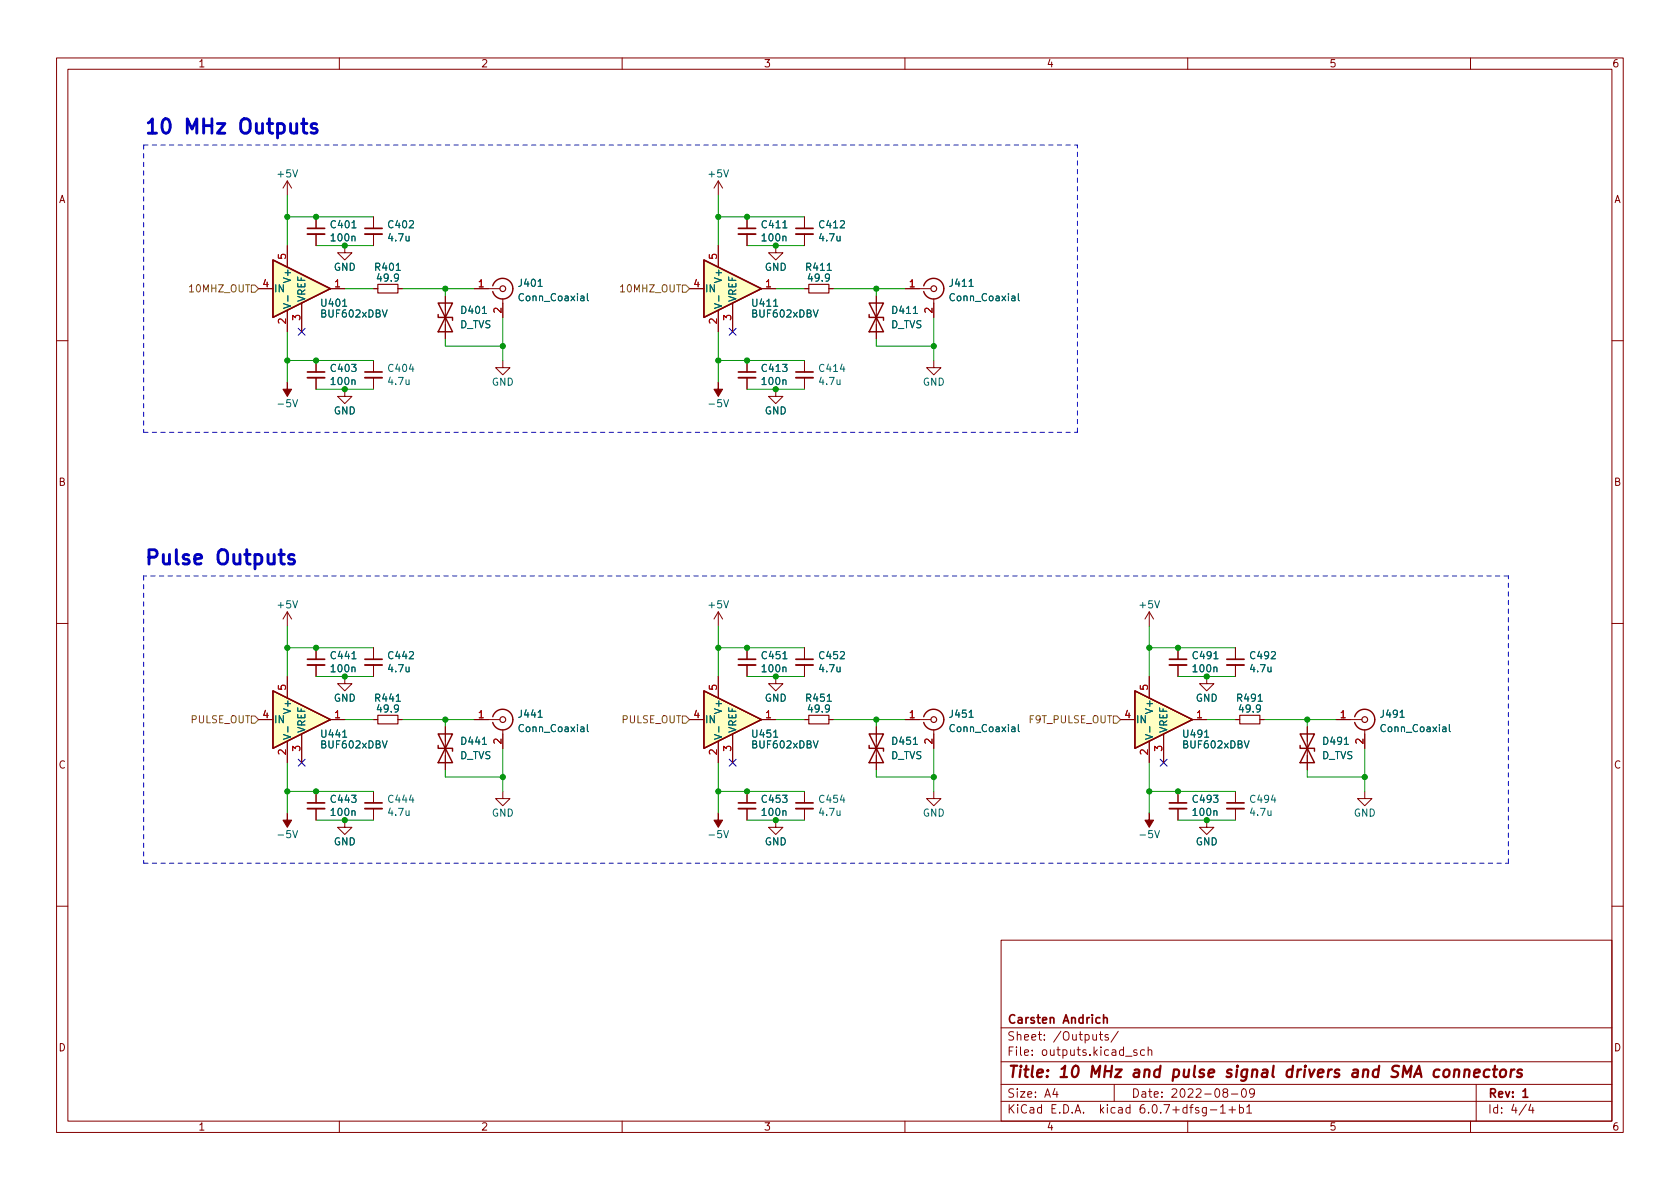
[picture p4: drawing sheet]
<svg xmlns="http://www.w3.org/2000/svg" width="297mm" height="210mm" viewBox="0 0 297 210" stroke-linecap="round" stroke-linejoin="round" font-family="sans-serif">
<g fill="none" stroke="#840000" stroke-width=".18">
<path d="M10 10.2h277v190.1h-277zM12 12.2h273v186.1h-273zM60 10.2v2M110 10.2v2M160 10.2v2M210 10.2v2M260 10.2v2M50.8 32v2.5M50.8 32l-.8 1.3M50.8 32l.8 1.3M55.9 38.3v2.1M66 38.3v2.1"/>
<path d="M127 32v2.5M127 32l-.8 1.3M127 32l.8 1.3M132.1 38.3v2.1M142.2 38.3v2.1M45.7 51h2.6M50.8 43.4v3.8M50.8 54.9v3.8M53.3 53.6v5.1M55.9 41.4v2M58.4 51h2.6M61 43.4v1.3h1.2l-1.2 1.3-1.3-1.3h1.3"/>
<path d="M66 51h.8M66 41.4v2M70.4 51h.7M78.7 52.3v7.6M83.8 51h4.6M88.9 52.8v3.3M121.9 51h2.6M127 43.4v3.8M127 54.9v3.8M129.5 53.6v5.1M132.1 41.4v2M134.6 51h2.6"/>
<path d="M137.2 43.4v1.3h1.2l-1.2 1.3-1.3-1.3h1.3M142.2 51h.8M142.2 41.4v2M146.6 51h.7M154.9 52.3v7.6M160 51h4.6M165.1 52.8v3.3M10 60.2h2M55.9 63.7v2.1M55.9 66.8v2M61 68.8v1.3h1.2l-1.2 1.3-1.3-1.3h1.3M66 63.7v2.1"/>
<path d="M66 66.8v2M88.9 63.7v1.3h1.3l-1.3 1.3-1.3-1.3h1.3M132.1 63.7v2.1M132.1 66.8v2M137.2 68.8v1.3h1.2l-1.2 1.3-1.3-1.3h1.3M142.2 63.7v2.1M142.2 66.8v2M165.1 63.7v1.3h1.3l-1.3 1.3-1.3-1.3h1.3M285 60.2h2M10 110.2h2M50.8 108.2v2.5M50.8 119.6v3.8"/>
<path d="M50.8 108.2l-.8 1.3M50.8 108.2l.8 1.3M55.9 114.5v2.1M55.9 117.6v2M61 119.6v1.3h1.2l-1.2 1.3-1.3-1.3h1.3M66 114.5v2.1M66 117.6v2M127 108.2v2.5M127 119.6v3.8M127 108.2l-.8 1.3M127 108.2l.8 1.3M132.1 114.5v2.1"/>
<path d="M132.1 117.6v2M137.2 119.6v1.3h1.2l-1.2 1.3-1.3-1.3h1.3M142.2 114.5v2.1M142.2 117.6v2M203.2 108.2l-.8 1.3M203.2 108.2v2.5M203.2 119.6v3.8M203.2 108.2l.8 1.3M208.3 114.5v2.1M208.3 117.6v2M213.4 119.6v1.3h1.2l-1.2 1.3-1.3-1.3h1.3M218.4 114.5v2.1"/>
<path d="M218.4 117.6v2M285 110.2h2M45.7 127.2h2.6M50.8 131.1v3.8M53.3 129.8v5.1M55.9 139.9v2.1M58.4 127.2h2.6M66 127.2h.8M66 139.9v2.1M70.4 127.2h.7M78.7 128.5v7.6M83.8 127.2h4.6"/>
<path d="M88.9 139.9v1.3h1.3l-1.3 1.3-1.3-1.3h1.3M88.9 129v3.3M121.9 127.2h2.6M127 131.1v3.8M129.5 129.8v5.1M132.1 139.9v2.1M134.6 127.2h2.6M142.2 127.2h.8M142.2 139.9v2.1M146.6 127.2h.7M154.9 128.5v7.6M160 127.2h4.6"/>
<path d="M165.1 139.9v1.3h1.3l-1.3 1.3-1.3-1.3h1.3M165.1 129v3.3M198.1 127.2h2.6M203.2 131.1v3.8M205.7 129.8v5.1M208.3 139.9v2.1M210.8 127.2h2.6M218.4 127.2h.8M218.4 139.9v2.1M222.8 127.2h.7M231.1 128.5v7.6M236.2 127.2h4.6"/>
<path d="M241.3 139.9v1.3h1.3l-1.3 1.3-1.3-1.3h1.3M241.3 129v3.3M55.9 143v2M61 145v1.3h1.2l-1.2 1.3-1.3-1.3h1.3M66 143v2M132.1 143v2M137.2 145v1.3h1.2l-1.2 1.3-1.3-1.3h1.3M142.2 143v2M208.3 143v2M213.4 145v1.3h1.2l-1.2 1.3-1.3-1.3h1.3M218.4 143v2M10 160.2h2"/>
<path d="M177 166.3h108v32h-108zM285 160.2h2M60 198.3v2M110 198.3v2M160 198.3v2M177 194.8h108M177 191.8h108M177 187.8h108M177 181.8h108M186.5 192.5l-.4 1h1M186.9 193v1M194.4 182.9h.5"/>
<path d="M194.6 182.4v1.3l.3 .2M195.9 183l-.3-.1-.2 .2v.3l.5 .1v.4h-.5M197 191.8v3M197.7 182.4l-1.3 1.9M199 186.8h1.1M201 185.7l-.4-.1-.2 .2 .1 .3 .5 .1v.4h-.6M202.4 185.7l-.5-.1-.3 .3v.4l.2 .3h.6M203 185.8l.2-.2 .4 .1v.9M203 185.1v1.5M210 198.3v2M213.3 195.8v1.2l-.3 .3h-.4M213.3 195.9l-.4-.1-.3 .3v.4l.1 .3h.6"/>
<path d="M214 196.3h1.1M215.8 195.8l.4-.5v1.5M215.8 196.8h.8M216.5 193.2l-.3-.3 .1-.2 .2-.2 .4 .1 .2 .2-.1 .2-.6 .2-.2 .3 .1 .4 .2 .1h.4l.2-.3-.1-.4-.2-.1M217.3 196.3h1.1M217.7 193.5h1.2M217.9 195.7v1.1M219.1 195.9l.5-.1 .3 .3v.4l-.2 .3h-.6M219.1 195.3v1.5M219.7 192.6l.2-.1a.81 .81 0 0 1 .5 .7 .81 .81 0 0 1-.3 .8h-.1a.81 .81 0 0 1-.6-.6 .81 .81 0 0 1 .3-.8zM220.4 195.8l.5-.5v1.5M220.4 196.8h.9"/>
<path d="M221.8 193.2l-.3 .3-.4-.1-.2-.2 .2-.6 .4-.1 .2 .2a.99 .99 0 0 1-.3 1.3h-.3M260 198.3v2M261 191.8v6.5M269.9 195.3l-1.3 1.9M270.6 195.3l-.3 1h.9M271 195.8v1"/>
</g>
<g fill="none" stroke="#840000" stroke-width=".3">
<path d="M54.4 40.4h3M64.5 40.4h3.1M130.6 40.4h3M140.7 40.4h3.1M54.4 65.8h3M64.5 65.8h3.1M130.6 65.8h3M140.7 65.8h3.1M54.4 116.6h3M64.5 116.6h3.1M130.6 116.6h3M140.7 116.6h3.1"/>
<path d="M206.8 116.6h3M216.9 116.6h3.1M54.4 142h3M64.5 142h3.1M130.6 142h3M140.7 142h3.1M206.8 142h3M216.9 142h3.1M195.1 179.4v1.5M195.1 180.1l.2-.2 .4 .1 .1 .9M269.3 193l.4-.5v1.5M269.3 194h.8"/>
</g>
<path d="M257.2 189.3a.49 .49 0 0 1 .8 .1l-.1 1.1M259 189.3a.49 .49 0 0 1 .8 .1l-.1 1.1M259 189.1l-.2 1.4M260.6 189.8l1-.2v-.4l-.6-.1-.3 .3v1l.1 .1 .6-.1M263.4 189.2a.66 .66 0 0 0-1 .3l-.1 .6 .2 .3 .2 .1 .5-.1M264 189.1h.7M264.3 188.5l-.2 1.7 .1 .2 .4 .1M265.4 189.3a.52 .52 0 0 1 .5-.2 .52 .52 0 0 1 .4 .4l-.1 .6a.55 .55 0 0 1-.5 .4 .55 .55 0 0 1-.5-.4zM267.2 189.1l-.2 1.4M267.8 189.1l-.4 .1-.2 .3M269.1 189.2a.49 .49 0 0 0-.8 .3l.1 .2 .6 .2 .1 .3-.4 .3-.5-.1" fill="none" stroke="#840000" stroke-width=".4"/>
<g fill="#840000" stroke="#840000" stroke-width=".18">
<path d="M50.8 143.8v1.2h.8l-.8 1.3-.8-1.3h.8z"/>
<path d="M127 67.6v1.2h.8l-.8 1.3-.8-1.3h.8z"/>
<path d="M50.8 67.6v1.2h.8l-.8 1.3-.8-1.3h.8z"/>
<path d="M203.2 143.8v1.2h.8l-.8 1.3-.8-1.3h.8z"/>
<path d="M127 143.8v1.2h.8l-.8 1.3-.8-1.3h.8z"/>
</g>
<g fill="none" stroke="#840000" stroke-width=".25">
<path d="M48.3 46l10.1 5-10.1 5.1zM77.5 55.6v.5h2.5v.5M77.5 53.6h2.5l-2.5 5.1h2.5zM87.1 50.5a1.81 1.81 0 0 1 2.8-.9 1.81 1.81 0 0 1 0 2.9 1.81 1.81 0 0 1-2.8-.9M124.5 46l10.1 5-10.1 5.1zM153.7 55.6v.5h2.5v.5M153.7 53.6h2.5l-2.5 5.1h2.5zM163.3 50.5a1.81 1.81 0 0 1 2.8-.9 1.81 1.81 0 0 1 0 2.9 1.81 1.81 0 0 1-2.8-.9M48.3 122.2l10.1 5-10.1 5.1zM77.5 131.8v.5h2.5v.5M77.5 129.8h2.5l-2.5 5.1h2.5zM87.1 126.7a1.81 1.81 0 0 1 2.8-.9 1.81 1.81 0 0 1 0 2.9 1.81 1.81 0 0 1-2.8-.9"/>
<path d="M124.5 122.2l10.1 5-10.1 5.1zM153.7 131.8v.5h2.5v.5M153.7 129.8h2.5l-2.5 5.1h2.5zM163.3 126.7a1.81 1.81 0 0 1 2.8-.9 1.81 1.81 0 0 1 0 2.9 1.81 1.81 0 0 1-2.8-.9M200.7 122.2l10.1 5-10.1 5.1zM229.9 131.8v.5h2.5v.5M229.9 129.8h2.5l-2.5 5.1h2.5zM239.5 126.7a1.81 1.81 0 0 1 2.8-.9 1.81 1.81 0 0 1 0 2.9 1.81 1.81 0 0 1-2.8-.9"/>
</g>
<g fill="none" stroke="#840000" stroke-width=".2">
<path d="M66.8 50.3h3.6v1.5h-3.6zM143 50.3h3.6v1.5h-3.6zM66.8 126.5h3.6v1.5h-3.6zM143 126.5h3.6v1.5h-3.6zM219.2 126.5h3.6v1.5h-3.6z"/>
<circle cx="88.9" cy="51" r=".51"/>
<circle cx="165.1" cy="51" r=".51"/>
<circle cx="88.9" cy="127.2" r=".51"/>
<circle cx="165.1" cy="127.2" r=".51"/>
<circle cx="241.3" cy="127.2" r=".51"/>
</g>
<path d="M50.9 52.3v1M103.9 51.9v1.1l.1 .2M127.1 52.3v1M180.1 51.9v1.1l.1 .2M50.9 128.5v1M103.9 128.1v1.1l.1 .2M127.1 128.5v1M180.1 128.1v1.1l.1 .2M203.3 128.5v1M256.3 128.1v1.1l.1 .2" fill="none" stroke="#006464" stroke-width=".18"/>
<g fill="none" stroke="#840000" stroke-width=".33">
<path d="M54.4 41.4h3M64.5 41.4h3.1M130.6 41.4h3M140.7 41.4h3.1M54.4 66.8h3M64.5 66.8h3.1M130.6 66.8h3M140.7 66.8h3.1M54.4 117.6h3M64.5 117.6h3.1M130.6 117.6h3M140.7 117.6h3.1"/>
<path d="M206.8 117.6h3M216.9 117.6h3.1M54.4 143h3M64.5 143h3.1M130.6 143h3M140.7 143h3.1M206.8 143h3M216.9 143h3.1"/>
</g>
<g fill="#ffffc2" stroke="#ffffc2" stroke-width=".18">
<path d="M48.3 122.2l10.1 5-10.1 5.1z"/>
<path d="M124.5 46l10.1 5-10.1 5.1z"/>
<path d="M48.3 46l10.1 5-10.1 5.1z"/>
<path d="M200.7 122.2l10.1 5-10.1 5.1z"/>
<path d="M124.5 122.2l10.1 5-10.1 5.1z"/>
</g>
<path d="M44.4 50.4h.7l.6 .6-.6 .7h-.7zM120.6 50.4h.7l.6 .6-.6 .7h-.7zM44.4 126.6h.7l.6 .6-.6 .7h-.7zM120.6 126.6h.7l.6 .6-.6 .7h-.7zM196.8 126.6h.7l.6 .6-.6 .7h-.7z" fill="none" stroke="#725600" stroke-width=".18"/>
<path d="M53.3 21.9h1M53.7 21v2.2l.1 .2 .5 .1M56 22l-.6-.1-.4 .3 .1 .4 .9 .2 .1 .3-.1 .3-.3 .1-.7-.1M52 98.2l-.6-.1-.4 .3 .1 .4 .9 .2 .1 .3-.1 .3-.3 .1-.7-.1" fill="none" stroke="#0000c2" stroke-width=".51"/>
<path d="M25.4 25.6h165.1M25.4 25.6v50.8M25.4 76.4h165.1M190.5 76.4v-50.8M25.4 101.8v50.8M266.7 101.8h-241.3M25.4 152.6h241.3M266.7 152.6v-50.8" fill="none" stroke="#0000c2" stroke-width=".18" stroke-dasharray=".8 .8"/>
<g fill="none" stroke="#009600" stroke-width=".18">
<path d="M50.8 34.5v8.9M50.8 38.3h15.2M127 34.5v8.9M127 38.3h15.2M50.8 58.7v8.9M55.9 43.4h10.1M61 51h5M71.1 51h12.7M78.7 51v1.3M78.7 59.9v1.3h10.2M88.9 56.1v7.6M127 58.7v8.9"/>
<path d="M132.1 43.4h10.1M137.2 51h5M147.3 51h12.7M154.9 59.9v1.3h10.2M154.9 51v1.3M165.1 56.1v7.6M50.8 63.7h15.2M55.9 68.8h10.1M127 63.7h15.2M132.1 68.8h10.1M50.8 110.7v8.9M50.8 114.5h15.2"/>
<path d="M55.9 119.6h10.1M127 110.7v8.9M127 114.5h15.2M132.1 119.6h10.1M203.2 110.7v8.9M203.2 114.5h15.2M208.3 119.6h10.1M50.8 134.9v8.9M50.8 139.9h15.2M61 127.2h5M71.1 127.2h12.7M78.7 127.2v1.3"/>
<path d="M78.7 136.1v1.3h10.2M88.9 132.3v7.6M127 134.9v8.9M127 139.9h15.2M137.2 127.2h5M147.3 127.2h12.7M154.9 127.2v1.3M154.9 136.1v1.3h10.2M165.1 132.3v7.6M203.2 139.9h15.2M203.2 134.9v8.9M213.4 127.2h5"/>
<path d="M223.5 127.2h12.7M231.1 136.1v1.3h10.2M231.1 127.2v1.3M241.3 132.3v7.6M55.9 145h10.1M132.1 145h10.1M208.3 145h10.1"/>
</g>
<path d="M52.7 58.1l1.2 1.2M53.9 58.1l-1.2 1.2M128.9 58.1l1.2 1.2M130.1 58.1l-1.2 1.2M52.7 134.3l1.2 1.2M53.9 134.3l-1.2 1.2M128.9 134.3l1.2 1.2M130.1 134.3l-1.2 1.2M205.1 134.3l1.2 1.2M206.3 134.3l-1.2 1.2" fill="none" stroke="#000084" stroke-width=".18"/>
<g fill="#009600" stroke="#009600" stroke-width=".18">
<circle cx="231.1" cy="127.2" r=".46"/>
<circle cx="213.4" cy="119.6" r=".46"/>
<circle cx="203.2" cy="114.5" r=".46"/>
<circle cx="208.3" cy="114.5" r=".46"/>
<circle cx="241.3" cy="137.4" r=".46"/>
<circle cx="203.2" cy="139.9" r=".46"/>
<circle cx="208.3" cy="139.9" r=".46"/>
<circle cx="213.4" cy="145" r=".46"/>
<circle cx="50.8" cy="114.5" r=".46"/>
<circle cx="55.9" cy="114.5" r=".46"/>
<circle cx="61" cy="145" r=".46"/>
<circle cx="50.8" cy="139.9" r=".46"/>
<circle cx="55.9" cy="139.9" r=".46"/>
<circle cx="78.7" cy="127.2" r=".46"/>
<circle cx="88.9" cy="137.4" r=".46"/>
<circle cx="61" cy="119.6" r=".46"/>
<circle cx="137.2" cy="145" r=".46"/>
<circle cx="132.1" cy="139.9" r=".46"/>
<circle cx="165.1" cy="61.2" r=".46"/>
<circle cx="154.9" cy="127.2" r=".46"/>
<circle cx="137.2" cy="43.4" r=".46"/>
<circle cx="132.1" cy="38.3" r=".46"/>
<circle cx="127" cy="38.3" r=".46"/>
<circle cx="127" cy="139.9" r=".46"/>
<circle cx="154.9" cy="51" r=".46"/>
<circle cx="137.2" cy="119.6" r=".46"/>
<circle cx="55.9" cy="38.3" r=".46"/>
<circle cx="55.9" cy="63.7" r=".46"/>
<circle cx="61" cy="43.4" r=".46"/>
<circle cx="61" cy="68.8" r=".46"/>
<circle cx="50.8" cy="63.7" r=".46"/>
<circle cx="50.8" cy="38.3" r=".46"/>
<circle cx="78.7" cy="51" r=".46"/>
<circle cx="88.9" cy="61.2" r=".46"/>
<circle cx="132.1" cy="63.7" r=".46"/>
<circle cx="127" cy="114.5" r=".46"/>
<circle cx="132.1" cy="114.5" r=".46"/>
<circle cx="137.2" cy="68.8" r=".46"/>
<circle cx="127" cy="63.7" r=".46"/>
<circle cx="165.1" cy="137.4" r=".46"/>
</g>
<g font-size="3.5" fill="#0000c2">
<text x="25.4" y="23.7">10 MHz Outputs</text>
<text x="25.4" y="99.9">Pulse Outputs</text>
</g>
<text font-size="2.8" fill="#840000" x="178" y="190.6">Title: 10 MHz and pulse signal drivers and SMA connectors</text>
<g font-size="2.1" fill="#840000">
<text x="178" y="184">Sheet: /Outputs/</text>
<text x="178" y="181">Carsten Andrich</text>
<text x="178" y="186.7">File: outputs.kicad_sch</text>
<text x="178" y="196.9">KiCad E.D.A. kicad 6.0.7+dfsg-1+b1</text>
<text x="178" y="194.1">Size: A4</text>
<text x="200" y="194.1">Date: 2022-08-09</text>
<text x="263" y="194.1">Rev: 1</text>
<text x="263" y="196.9">Id: 4/4</text>
</g>
<g font-size="1.8" fill="#840000">
<text x="35" y="11.9">1</text>
<text x="85" y="11.9">2</text>
<text x="135" y="11.9">3</text>
<text x="185" y="11.9">4</text>
<text x="235" y="11.9">5</text>
<text x="285" y="11.9">6</text>
<text x="10.3" y="35.9">A</text>
<text x="285.3" y="35.9">A</text>
<text x="10.3" y="85.9">B</text>
<text x="285.3" y="85.9">B</text>
<text x="10.3" y="135.9">C</text>
<text x="285.3" y="135.9">C</text>
<text x="10.3" y="185.9">D</text>
<text x="285.3" y="185.9">D</text>
<text x="35" y="199.9">1</text>
<text x="85" y="199.9">2</text>
<text x="135" y="199.9">3</text>
<text x="185" y="199.9">4</text>
<text x="235" y="199.9">5</text>
<text x="285" y="199.9">6</text>
</g>
<g font-size="1.8" fill="#006464">
<text x="49.2" y="31.4">+5V</text>
<text x="125.4" y="31.4">+5V</text>
<text x="58.6" y="40.4">C401</text>
<text x="68.8" y="40.4">C402</text>
<text x="134.8" y="40.4">C411</text>
<text x="145" y="40.4">C412</text>
<text x="58.7" y="42.7">100n</text>
<text x="59" y="47.9">GND</text>
<text x="66.5" y="47.9">R401</text>
<text x="68.8" y="42.7">4.7u</text>
<text x="134.9" y="42.7">100n</text>
<text x="135.2" y="47.9">GND</text>
<text x="142.7" y="47.9">R411</text>
<text x="145" y="42.7">4.7u</text>
<text x="48.4" y="51.7">IN</text>
<text x="51.4" y="49.6" transform="rotate(-90 51.4 49.6)">V+</text>
<text x="54" y="53.5" transform="rotate(-90 54 53.5)">VREF</text>
<text x="66.9" y="49.8">49.9</text>
<text x="91.9" y="50.7">J401</text>
<text x="92" y="53.2">Conn_Coaxial</text>
<text x="124.6" y="51.7">IN</text>
<text x="127.6" y="49.6" transform="rotate(-90 127.6 49.6)">V+</text>
<text x="130.2" y="53.5" transform="rotate(-90 130.2 53.5)">VREF</text>
<text x="143.1" y="49.8">49.9</text>
<text x="168.1" y="50.7">J411</text>
<text x="168.2" y="53.2">Conn_Coaxial</text>
<text x="51.4" y="54.7" transform="rotate(-90 51.4 54.7)">V-</text>
<text x="56.9" y="56.1">BUF602xDBV</text>
<text x="57" y="54.2">U401</text>
<text x="81.3" y="58">D_TVS</text>
<text x="81.7" y="55.5">D401</text>
<text x="127.6" y="54.7" transform="rotate(-90 127.6 54.7)">V-</text>
<text x="133.1" y="56.1">BUF602xDBV</text>
<text x="133.2" y="54.2">U411</text>
<text x="157.5" y="58">D_TVS</text>
<text x="157.9" y="55.5">D411</text>
<text x="58.6" y="65.8">C403</text>
<text x="68.8" y="65.8">C404</text>
<text x="134.8" y="65.8">C413</text>
<text x="145" y="65.8">C414</text>
<text x="58.7" y="68.1">100n</text>
<text x="68.8" y="68.1">4.7u</text>
<text x="86.9" y="68.2">GND</text>
<text x="134.9" y="68.1">100n</text>
<text x="145" y="68.1">4.7u</text>
<text x="163.1" y="68.2">GND</text>
<text x="49.4" y="72">-5V</text>
<text x="59" y="73.3">GND</text>
<text x="125.6" y="72">-5V</text>
<text x="135.2" y="73.3">GND</text>
<text x="49.2" y="107.6">+5V</text>
<text x="125.4" y="107.6">+5V</text>
<text x="201.6" y="107.6">+5V</text>
<text x="58.6" y="116.6">C441</text>
<text x="58.7" y="118.9">100n</text>
<text x="68.8" y="118.9">4.7u</text>
<text x="68.8" y="116.6">C442</text>
<text x="134.8" y="116.6">C451</text>
<text x="134.9" y="118.9">100n</text>
<text x="145" y="118.9">4.7u</text>
<text x="145" y="116.6">C452</text>
<text x="211" y="116.6">C491</text>
<text x="211.1" y="118.9">100n</text>
<text x="221.2" y="118.9">4.7u</text>
<text x="221.2" y="116.6">C492</text>
<text x="51.4" y="125.8" transform="rotate(-90 51.4 125.8)">V+</text>
<text x="59" y="124.1">GND</text>
<text x="66.5" y="124.1">R441</text>
<text x="66.9" y="126">49.9</text>
<text x="127.6" y="125.8" transform="rotate(-90 127.6 125.8)">V+</text>
<text x="135.2" y="124.1">GND</text>
<text x="142.7" y="124.1">R451</text>
<text x="143.1" y="126">49.9</text>
<text x="203.8" y="125.8" transform="rotate(-90 203.8 125.8)">V+</text>
<text x="211.4" y="124.1">GND</text>
<text x="218.9" y="124.1">R491</text>
<text x="219.3" y="126">49.9</text>
<text x="48.4" y="127.9">IN</text>
<text x="51.4" y="130.9" transform="rotate(-90 51.4 130.9)">V-</text>
<text x="54" y="129.7" transform="rotate(-90 54 129.7)">VREF</text>
<text x="57" y="130.4">U441</text>
<text x="81.7" y="131.7">D441</text>
<text x="91.9" y="126.9">J441</text>
<text x="92" y="129.4">Conn_Coaxial</text>
<text x="124.6" y="127.9">IN</text>
<text x="127.6" y="130.9" transform="rotate(-90 127.6 130.9)">V-</text>
<text x="130.2" y="129.7" transform="rotate(-90 130.2 129.7)">VREF</text>
<text x="133.2" y="130.4">U451</text>
<text x="157.9" y="131.7">D451</text>
<text x="168.1" y="126.9">J451</text>
<text x="168.2" y="129.4">Conn_Coaxial</text>
<text x="200.8" y="127.9">IN</text>
<text x="203.8" y="130.9" transform="rotate(-90 203.8 130.9)">V-</text>
<text x="206.4" y="129.7" transform="rotate(-90 206.4 129.7)">VREF</text>
<text x="209.4" y="130.4">U491</text>
<text x="234.1" y="131.7">D491</text>
<text x="244.3" y="126.9">J491</text>
<text x="244.4" y="129.4">Conn_Coaxial</text>
<text x="56.9" y="132.3">BUF602xDBV</text>
<text x="81.3" y="134.2">D_TVS</text>
<text x="133.1" y="132.3">BUF602xDBV</text>
<text x="157.5" y="134.2">D_TVS</text>
<text x="209.3" y="132.3">BUF602xDBV</text>
<text x="233.7" y="134.2">D_TVS</text>
<text x="58.6" y="142">C443</text>
<text x="68.8" y="142">C444</text>
<text x="134.8" y="142">C453</text>
<text x="145" y="142">C454</text>
<text x="211" y="142">C493</text>
<text x="221.2" y="142">C494</text>
<text x="49.4" y="148.2">-5V</text>
<text x="58.7" y="144.3">100n</text>
<text x="59" y="149.5">GND</text>
<text x="68.8" y="144.3">4.7u</text>
<text x="86.9" y="144.4">GND</text>
<text x="125.6" y="148.2">-5V</text>
<text x="134.9" y="144.3">100n</text>
<text x="135.2" y="149.5">GND</text>
<text x="145" y="144.3">4.7u</text>
<text x="163.1" y="144.4">GND</text>
<text x="201.8" y="148.2">-5V</text>
<text x="211.1" y="144.3">100n</text>
<text x="211.4" y="149.5">GND</text>
<text x="221.2" y="144.3">4.7u</text>
<text x="239.3" y="144.4">GND</text>
</g>
<g font-size="1.8" fill="#a90000">
<text x="50.5" y="45.8" transform="rotate(-90 50.5 45.8)">5</text>
<text x="126.7" y="45.8" transform="rotate(-90 126.7 45.8)">5</text>
<text x="46.5" y="50.8">4</text>
<text x="59.2" y="50.8">1</text>
<text x="84.6" y="50.8">1</text>
<text x="122.7" y="50.8">4</text>
<text x="135.4" y="50.8">1</text>
<text x="160.8" y="50.8">1</text>
<text x="50.5" y="57.3" transform="rotate(-90 50.5 57.3)">2</text>
<text x="53.1" y="56.6" transform="rotate(-90 53.1 56.6)">3</text>
<text x="88.6" y="55.4" transform="rotate(-90 88.6 55.4)">2</text>
<text x="126.7" y="57.3" transform="rotate(-90 126.7 57.3)">2</text>
<text x="129.3" y="56.6" transform="rotate(-90 129.3 56.6)">3</text>
<text x="164.8" y="55.4" transform="rotate(-90 164.8 55.4)">2</text>
<text x="50.5" y="122" transform="rotate(-90 50.5 122)">5</text>
<text x="126.7" y="122" transform="rotate(-90 126.7 122)">5</text>
<text x="202.9" y="122" transform="rotate(-90 202.9 122)">5</text>
<text x="46.5" y="127">4</text>
<text x="59.2" y="127">1</text>
<text x="84.6" y="127">1</text>
<text x="88.6" y="131.6" transform="rotate(-90 88.6 131.6)">2</text>
<text x="122.7" y="127">4</text>
<text x="135.4" y="127">1</text>
<text x="160.8" y="127">1</text>
<text x="164.8" y="131.6" transform="rotate(-90 164.8 131.6)">2</text>
<text x="198.9" y="127">4</text>
<text x="211.6" y="127">1</text>
<text x="237" y="127">1</text>
<text x="241" y="131.6" transform="rotate(-90 241 131.6)">2</text>
<text x="50.5" y="133.5" transform="rotate(-90 50.5 133.5)">2</text>
<text x="53.1" y="132.8" transform="rotate(-90 53.1 132.8)">3</text>
<text x="126.7" y="133.5" transform="rotate(-90 126.7 133.5)">2</text>
<text x="129.3" y="132.8" transform="rotate(-90 129.3 132.8)">3</text>
<text x="202.9" y="133.5" transform="rotate(-90 202.9 133.5)">2</text>
<text x="205.5" y="132.8" transform="rotate(-90 205.5 132.8)">3</text>
</g>
<g font-size="1.8" fill="#725600">
<text x="33.8" y="51.7">10MHZ_OUT</text>
<text x="110" y="51.7">10MHZ_OUT</text>
<text x="33.7" y="127.9">PULSE_OUT</text>
<text x="109.9" y="127.9">PULSE_OUT</text>
<text x="182" y="127.9">F9T_PULSE_OUT</text>
</g>
</svg>
